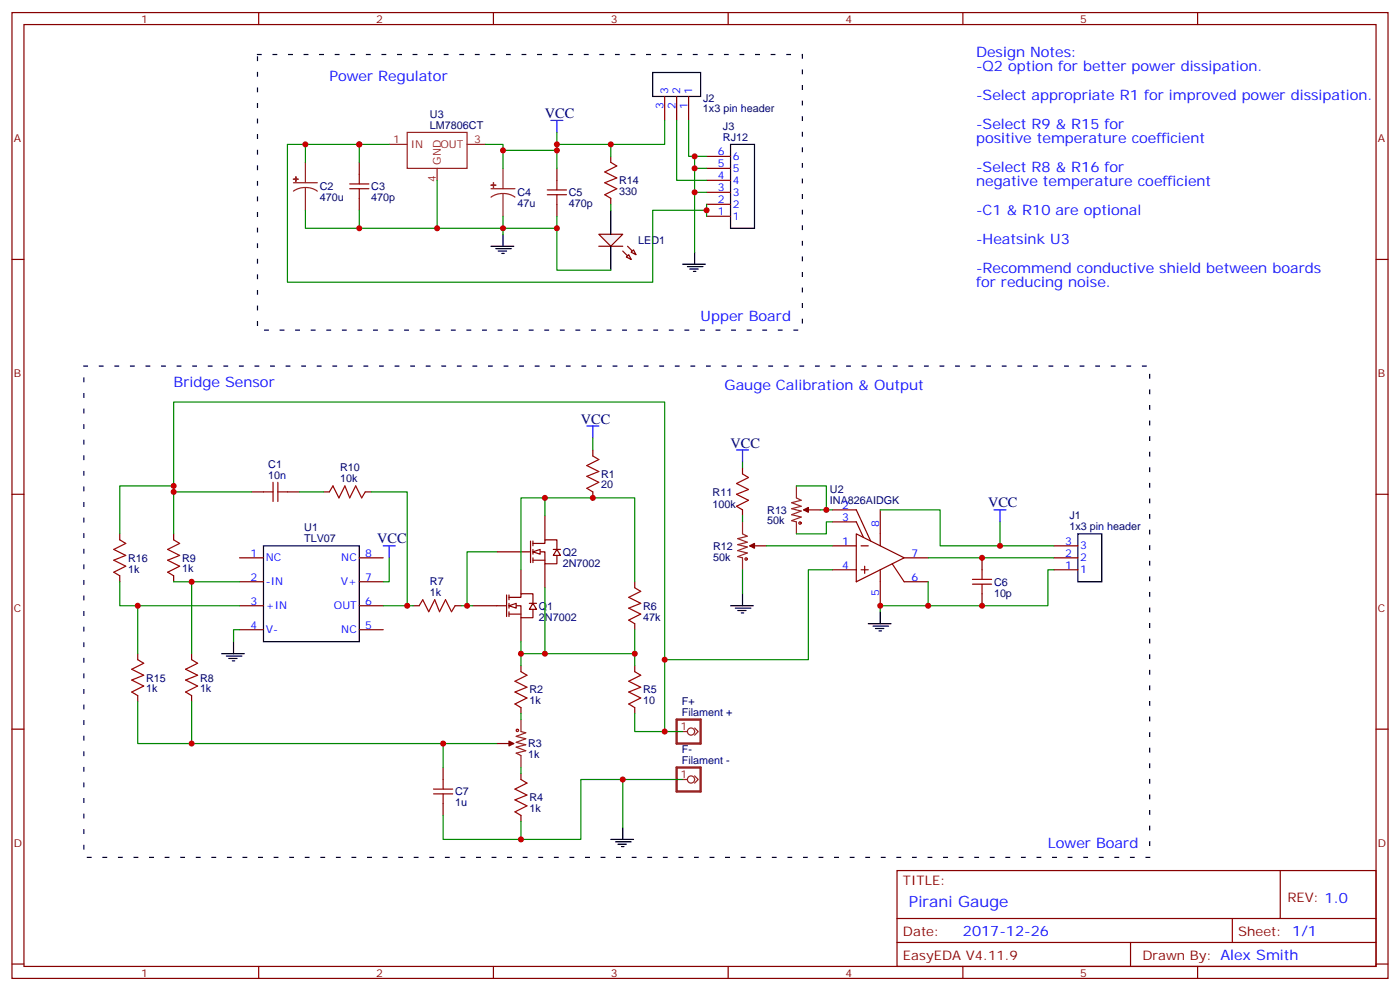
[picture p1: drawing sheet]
<svg xmlns="http://www.w3.org/2000/svg" width="412mm" height="292mm" viewBox="0 0 412 292" stroke-linecap="round" stroke-linejoin="round" font-family="sans-serif">
<path d="M75.8 16.1h160.6v81.1h-160.6zM24.7 107.8h314v144.6h-314z" fill="none" stroke="#000" stroke-width=".35" stroke-dasharray="1.1 3.5"/>
<g fill="none" stroke="#870000" stroke-width=".35">
<path d="M3.5 3.7h405.4v284.3h-405.4zM7.1 7.2h398.2v277.3h-398.2zM76.2 3.7v3.5M145.3 3.7v3.5M214.5 3.7v3.5M283.6 3.7v3.5M352.8 3.7v3.5M3.5 76.4h3.6M405.3 76.4h3.6M3.5 145.5h3.6M405.3 145.5h3.6M146.4 178.3h2.8"/>
<path d="M149.2 175.2v6.3M149.9 175.9h3.6v-1.1h3.5v2.8M149.9 178.3h3.6v3.6h3.5v-2.5M149.9 175.2v1.4M149.9 177.6v1.4M155.9 177.6h2.1M149.9 180.8h3.6M149.9 180.1v1.4M3.5 214.7h3.6M405.3 214.7h3.6M264.2 256.3h141.1v28.2h-141.1zM377.1 256.3v14.1"/>
<path d="M264.2 270.4h141.1M264.2 277.5h141.1M333 277.5v7M363 270.4v7.1M3.5 283.8h3.6M76.2 284.5v3.5M145.3 284.5v3.5M214.5 284.5v3.5M283.6 284.5v3.5M352.8 284.5v3.5M405.3 283.8h3.6"/>
</g>
<g fill="#fff" stroke="#870000" stroke-width=".35">
<path d="M149.9 178.3l2.1-.7v1.4z"/>
<path d="M157 177.6l1 1.8h-2.1z"/>
</g>
<g fill="none" stroke="#870000" stroke-width=".35">
<path d="M195.8 28.4v7.1M199.3 28.4v7.1M202.8 28.4v7.1M105.8 47.8v3.5M105.8 58.4v3.5M164 49.6v3.5M179.9 46v1.8M179.9 58.4v1.7M208.1 56.6h7.1M208.1 53.1h7.1M208.1 49.6h7.1M208.1 46h7.1"/>
<path d="M164 60.1v3.6M176.4 72.5h7M183.4 73.9l2.5 2.5M184.9 72.5l2.4 2.5M208.1 63.7h7.1M208.1 60.1h7.1M174.6 132.5v1.7M51.2 157.2v1.7M74.1 144.8h3.5M84.7 144.8h3.5M95.2 144.8h1.8M107.6 144.8h1.8"/>
<path d="M174.6 144.8v1.8M238.1 150.1h3.6M245.2 150.1h7l4.3 9.2M245.2 153.6h7l2.2 4.6M252.2 157.2l14.1 7-14.1 7.1zM259.3 150.1v10.6M51.2 169.5v1.8M70.6 178.3h7M70.6 164.2h7M70.6 171.3h7M105.8 178.3h7.1M105.8 164.2h7.1"/>
<path d="M105.8 171.3h7.1M121.7 178.3h1.8M134.1 178.3h1.7M139.3 178.3h7.1M153.5 167.7v7.1M187 171.3v1.7M222.2 160.7h3.6M245.2 160.7h7M245.2 167.7h7M253.6 160.7h2.2M253.6 167.7h2.2M254.7 166.7v2.1"/>
<path d="M259.3 167.7v10.6M262.8 166l3.5 5.3h7.1M266.3 164.2h7.1M289.3 164.2v3.5M289.3 174.8v3.5M310.4 164.2h7.1M310.4 160.7h7.1M310.4 167.7h7.1M56.4 192.4v1.8M70.6 185.4h7M105.8 185.4h7.1M153.5 181.9v7"/>
<path d="M153.5 196v1.7M187 183.6v1.8M187 196v1.7M56.4 204.8v1.8M153.5 208.3v1.8M187 208.3v1.8M153.5 227.7v1.8M153.5 240.1v1.7"/>
</g>
<g fill="none" stroke="#a10000" stroke-width=".35">
<path d="M103 55.6h5.7M103 54.2h5.7M105.8 51.3v2.9M105.8 55.6v2.8M161.2 57.3h5.7M161.2 55.9h5.7M164 53.1v2.8M164 57.3v2.8M179.9 47.8l1.8 1.1-3.5 1.7 3.5 1.8-3.5 1.4 3.5 1.8-3.5 1.7 1.7 1.1M174.6 134.2l1.8 1.1-3.5 1.8 3.5 1.7-3.5 1.4 3.5 1.8-3.5 1.8 1.7 1M51.2 158.9l1.7 1.1-3.5 1.7 3.5 1.8-3.5 1.4 3.5 1.8-3.5 1.8 1.8 1M77.6 144.8h2.8"/>
<path d="M80.4 142v5.6M81.8 144.8h2.9M81.8 142v5.6M97 144.8l1.1-1.7 1.7 3.5 1.8-3.5 1.4 3.5 1.8-3.5 1.7 3.5 1.1-1.8M123.5 178.3l1-1.7 1.8 3.5 1.8-3.5 1.4 3.5 1.7-3.5 1.8 3.5 1.1-1.8M187 173l1.7 1.1-3.5 1.8 3.5 1.7-3.5 1.4 3.5 1.8-3.5 1.8 1.8 1M286.5 172h5.6M286.5 170.6h5.6M289.3 167.7v2.9M289.3 172v2.8M56.4 194.2l1.8 1.1-3.5 1.7 3.5 1.8-3.5 1.4 3.5 1.8-3.5 1.7 1.7 1.1M153.5 197.7l1.7 1.1-3.5 1.8 3.5 1.7-3.5 1.4 3.5 1.8-3.5 1.8 1.8 1"/>
<path d="M187 197.7l1.7 1.1-3.5 1.8 3.5 1.7-3.5 1.4 3.5 1.8-3.5 1.8 1.8 1M153.5 229.5l1.7 1-3.5 1.8 3.5 1.8-3.5 1.4 3.5 1.7-3.5 1.8 1.8 1.1"/>
<circle cx="235.7" cy="154" r=".35"/>
<circle cx="219.8" cy="164.6" r=".35"/>
</g>
<path d="M192.3 21.3h14.1v7.1h-14.1zM215.2 42.5h7v24.7h-7zM317.5 157.2h7.1v14.1h-7.1zM77.6 160.7h28.2v28.2h-28.2z" fill="none" stroke="#000" stroke-width=".35"/>
<path d="M199.3 211.8h7.1v7.1h-7.1zM199.3 226h7.1v7h-7.1z" fill="none" stroke="#8c2424" stroke-width=".71"/>
<g fill="none" stroke="#8c2424" stroke-width=".35">
<path d="M119.9 39h17.7v10.6h-17.7zM86.4 53.8h7.1M90 55.2l1.8 .2 1.7 .9M90 55.2l-1.9 .2-1.7 .9M90 47.8v6M90 55.2v6.7M114.7 42.5h5.2M128.8 49.6v3.5M137.6 42.5h5.3M144.6 55.6h7.1M148.2 57l1.8 .2 1.7 .8M148.2 57l-1.9 .2-1.7 .8"/>
<path d="M148.2 49.6v6M148.2 57v6.7M218.7 153.6v3.6l1.4 .7-2.8 .7 2.8 1-2.8 .7 2.8 .7-2.8 1.1 2.8 .7-2.8 1.1 1.4 .3v3.5M234.6 143.1v3.5l1.4 .7-2.8 .7 2.8 1-2.8 .8 2.8 .7-2.8 1 2.8 .7-2.8 1.1 1.4 .3v3.6M236.7 150.1h1.4M220.8 160.7h1.4M201.1 215.4h1.4M204.6 214.3l1.1 1.1-1.1 1M201.1 229.5h1.4M204.6 228.4l1.1 1.1-1.1 1"/>
<circle cx="203.6" cy="215.4" r="1.06"/>
<circle cx="203.6" cy="229.5" r="1.06"/>
</g>
<g fill="#8c2424" stroke="#8c2424" stroke-width=".35">
<path d="M144.6 54.5h1.4z"/>
<path d="M145.3 53.8l.1 1.4z"/>
<path d="M86.4 52.7l1.4 .1z"/>
<path d="M87.1 52l.1 1.4z"/>
</g>
<g fill="#870000" stroke="#870000" stroke-width=".35">
<path d="M220.8 160.7l1.4-.7v1.4z"/>
<path d="M236.7 150.1l1.4-.7v1.4z"/>
</g>
<g fill="#f0f0f0" stroke="#870000" stroke-width=".35">
<path d="M176.4 69h7l-3.5 3.5z"/>
<path d="M184.5 75.7l.7-.7 .7 1.4z"/>
<path d="M185.9 74.3l.7-.7 .7 1.4z"/>
</g>
<path d="M179.9 61.9v7.1M179.9 72.5v7.1" fill="none" stroke="#000" stroke-width=".35"/>
<g fill="none" stroke="#a10000" stroke-width=".35">
<path d="M218.7 139.5l1.8 1.1-3.5 1.7 3.5 1.8-3.5 1.4 3.5 1.8-3.5 1.7 1.7 1.1M127.7 233.7h5.6M127.7 232.3h5.6M130.5 229.5v2.8M130.5 233.7v2.8"/>
<circle cx="152.4" cy="215" r=".35"/>
</g>
<g fill="none" stroke="#870000" stroke-width=".35">
<path d="M218.7 137.8v1.7M156.3 159.3v6.3M157 160h3.5v-1.1h3.5v2.8M157 159.3v1.4M218.7 150.1v1.8M153.5 162.5h2.8M157 162.5h3.5v3.5h3.5v-2.5M157 164.9h3.5M157 161.7v1.5M157 164.2v1.4M163 161.7h2.1M146.4 218.9h3.5"/>
<path d="M130.5 226v3.5M130.5 236.5v3.6"/>
</g>
<path d="M149.9 218.9h1.4M153.5 211.8v3.6l1.4 .3-2.9 1.1 2.9 .7-2.9 1 2.9 .8-2.9 .7 2.9 1-2.9 .7 1.5 .7v3.6" fill="none" stroke="#8c2424" stroke-width=".35"/>
<path d="M149.9 218.2l1.4 .7-1.4 .7z" fill="#870000" stroke="#870000" stroke-width=".35"/>
<g fill="#fff" stroke="#870000" stroke-width=".35">
<path d="M157 162.5l2.1-.8v1.5z"/>
<path d="M164 161.7l1.1 1.8h-2.1z"/>
</g>
<path d="M35.3 157.2v1.7M160.5 151.9v7M35.3 169.5v1.8M146.4 162.5h7.1M160.5 166v7M40.6 192.4v1.8M40.6 204.8v1.8" fill="none" stroke="#870000" stroke-width=".35"/>
<path d="M35.3 158.9l1.7 1.1-3.5 1.7 3.5 1.8-3.5 1.4 3.5 1.8-3.5 1.8 1.8 1M40.6 194.2l1.7 1.1-3.5 1.7 3.5 1.8-3.5 1.4 3.5 1.8-3.5 1.7 1.8 1.1" fill="none" stroke="#a10000" stroke-width=".35"/>
<g fill="none" stroke="#000" stroke-width=".35">
<path d="M144.6 72.5h6.7M146 73.2h4.6M146.8 73.9h2.4M147.8 74.6h.7M148.2 69v3.5M201.1 77.8h6.7M202.5 78.5h4.6M203.2 79.2h2.5M204.3 79.9h.7M204.6 74.3v3.5M215.2 178.3h6.7M216.6 179h4.6"/>
<path d="M217.3 179.7h2.5M218.7 174.8v3.5M65.3 192.4h6.7M66.7 193.1h4.6M67.4 193.9h2.4M68.4 194.6h.7M68.8 188.9v3.5M218.4 180.4h.7M255.8 183.6h6.7M257.2 184.3h4.6M257.9 185h2.4M258.9 185.7h.7"/>
<path d="M259.3 180.1v3.5M179.9 247.1h6.7M181.3 247.8h4.6M182 248.5h2.5M183.1 249.2h.7M183.4 243.6v3.5"/>
</g>
<path d="M162.3 35.5h3.5M164 35.5v3.5M172.9 125.4h3.5M174.6 125.4v3.5M217 132.5h3.5M218.7 132.5v3.5M292.8 150.1h3.5M294.6 150.1v3.5M112.9 160.7h3.5M114.7 160.7v3.5" fill="none" stroke="#00f" stroke-width=".35"/>
<g fill="none" stroke="#008700" stroke-width=".35">
<path d="M164 39v10.6M195.8 35.5v7h-15.9M199.3 35.5v17.6h8.8M202.8 35.5v10.5h1.8M90 42.5h-5.3v40.6h107.6v-21.2h15.8M105.8 42.5h-15.8v5.3M114.7 42.5h-8.9v5.3M128.8 53.1v14.1h35.2v-3.5M142.9 42.5h5.3v1.8M164 44.3h-15.8v5.3M164 42.5h15.9v3.5M208.1 56.6h-3.5v17.7"/>
<path d="M208.1 49.6h-3.5v7M208.1 46h-3.5v3.6M90 61.9v5.3h15.8M105.8 61.9v5.3h23M148.2 63.7v5.3M164 67.2v12.4h15.9M179.9 60.1v1.8M208.1 60.1v3.6M174.6 128.9v3.6M218.7 136v1.8M51.2 157.2v-38.8h144.6v97M51.2 143.1h-15.9v14.1"/>
<path d="M51.2 144.8h22.9M88.2 144.8h7M109.4 144.8h10.5v33.5h-7M160.5 146.6v5.3M218.7 151.9v1.7M234.6 143.1h8.8v7M241.7 150.1h3.5M245.2 153.6h-1.8v3.6h-8.8M259.3 150.1h17.6v10.6h17.7v-7.1M35.3 171.3v7h35.3M40.6 178.3v14.1M51.2 171.3h19.4"/>
<path d="M56.4 171.3v21.1M114.7 164.2v7.1h-1.8M119.9 178.3h1.8M135.8 178.3h3.5M146.4 162.5h-8.8v15.8M153.5 167.7v-21.1h33.5v24.7M160.5 173v19.4h-7M218.7 167.7v7.1M225.8 160.7h19.4M245.2 167.7h-7.1v26.5h-42.3M273.4 164.2h37M273.4 171.3v7"/>
<path d="M294.6 160.7h15.8M310.4 167.7h-1.7v10.6h-49.4v1.8M70.6 185.4h-1.8v3.5M153.5 188.9v7.1M187 185.4v7h-26.5M187 192.4v3.6M40.6 206.6v12.3h89.9M56.4 206.6v12.3M146.4 218.9h-15.9v7.1M153.5 210.1v1.7M187 210.1v5.3h14.1M153.5 226v1.7"/>
<path d="M183.4 229.5v14.1M201.1 229.5h-30v17.6h-17.6M130.5 240.1v7h23v-5.3"/>
</g>
<g fill="#c00">
<circle cx="204.6" cy="46" r=".88"/>
<circle cx="90" cy="42.5" r=".88"/>
<circle cx="208.1" cy="61.9" r=".88"/>
<circle cx="204.6" cy="49.6" r=".88"/>
<circle cx="183.4" cy="229.5" r=".88"/>
<circle cx="153.5" cy="247.1" r=".88"/>
<circle cx="195.8" cy="194.2" r=".88"/>
<circle cx="40.6" cy="178.3" r=".88"/>
<circle cx="56.4" cy="171.3" r=".88"/>
<circle cx="56.4" cy="218.9" r=".88"/>
<circle cx="130.5" cy="218.9" r=".88"/>
<circle cx="51.2" cy="144.8" r=".88"/>
<circle cx="51.2" cy="143.1" r=".88"/>
<circle cx="187" cy="192.4" r=".88"/>
<circle cx="160.5" cy="192.4" r=".88"/>
<circle cx="195.8" cy="215.4" r=".88"/>
<circle cx="160.5" cy="146.6" r=".88"/>
<circle cx="174.6" cy="146.6" r=".88"/>
<circle cx="153.5" cy="192.4" r=".88"/>
<circle cx="137.6" cy="178.3" r=".88"/>
<circle cx="179.9" cy="42.5" r=".88"/>
<circle cx="164" cy="67.2" r=".88"/>
<circle cx="164" cy="42.5" r=".88"/>
<circle cx="105.8" cy="42.5" r=".88"/>
<circle cx="243.4" cy="150.1" r=".88"/>
<circle cx="273.4" cy="178.3" r=".88"/>
<circle cx="259.3" cy="178.3" r=".88"/>
<circle cx="294.6" cy="160.7" r=".88"/>
<circle cx="289.3" cy="178.3" r=".88"/>
<circle cx="289.3" cy="164.2" r=".88"/>
<circle cx="148.2" cy="44.3" r=".88"/>
<circle cx="164" cy="44.3" r=".88"/>
<circle cx="119.9" cy="178.3" r=".88"/>
<circle cx="105.8" cy="67.2" r=".88"/>
<circle cx="128.8" cy="67.2" r=".88"/>
<circle cx="148.2" cy="67.2" r=".88"/>
<circle cx="204.6" cy="56.6" r=".88"/>
</g>
<text font-size="4.6" fill="#00f" x="267.8" y="266.9">Pirani Gauge</text>
<g font-size="4.2" fill="#00f">
<text x="287.5" y="16.8">Design Notes:</text>
<text x="97" y="23.8">Power Regulator</text>
<text x="287.5" y="21">-Q2 option for better power dissipation.</text>
<text x="287.5" y="29.5">-Select appropriate R1 for improved power dissipation.</text>
<text x="287.5" y="37.9">-Select R9 &amp; R15 for</text>
<text x="287.5" y="42.2">positive temperature coefficient</text>
<text x="287.5" y="50.6">-Select R8 &amp; R16 for</text>
<text x="287.5" y="54.9">negative temperature coefficient</text>
<text x="287.5" y="63.3">-C1 &amp; R10 are optional</text>
<text x="287.5" y="71.8">-Heatsink U3</text>
<text x="287.5" y="80.3">-Recommend conductive shield between boards</text>
<text x="287.5" y="84.5">for reducing noise.</text>
<text x="206.4" y="94.4">Upper Board</text>
<text x="51.2" y="113.9">Bridge Sensor</text>
<text x="213.4" y="114.8">Gauge Calibration &amp; Output</text>
<text x="308.7" y="249.6">Lower Board</text>
<text x="283.6" y="275.7">2017-12-26</text>
</g>
<g font-size="4.2" fill="#000080">
<text x="160.5" y="34.7">VCC</text>
<text x="171.1" y="124.7">VCC</text>
<text x="215.2" y="131.8">VCC</text>
<text x="291" y="149.4">VCC</text>
<text x="111.1" y="160">VCC</text>
</g>
<g font-size="3.9" fill="#800">
<text x="266" y="260.5">TITLE:</text>
<text x="379.2" y="265.5">REV: 1.0</text>
<text x="266" y="275.7">Date:</text>
<text x="364.8" y="275.7">Sheet: 1/1</text>
<text x="266" y="282.8">EasyEDA V4.11.9</text>
<text x="336.5" y="282.8">Drawn By: Alex Smith</text>
</g>
<g font-size="3.2" fill="#800">
<text x="41.6" y="6.7">1</text>
<text x="110.8" y="6.7">2</text>
<text x="179.9" y="6.7">3</text>
<text x="249.1" y="6.7">4</text>
<text x="318.2" y="6.7">5</text>
<text x="4.1" y="41.8">A</text>
<text x="405.9" y="41.8">A</text>
<text x="4.1" y="110.9">B</text>
<text x="405.9" y="110.9">B</text>
<text x="4.1" y="180.1">C</text>
<text x="405.9" y="180.1">C</text>
<text x="4.1" y="249.2">D</text>
<text x="405.9" y="249.2">D</text>
<text x="41.6" y="287.5">1</text>
<text x="110.8" y="287.5">2</text>
<text x="179.9" y="287.5">3</text>
<text x="249.1" y="287.5">4</text>
<text x="318.2" y="287.5">5</text>
</g>
<g font-size="3.2" fill="#00f">
<text x="196.8" y="27.7" transform="rotate(-90 196.8 27.7)">3</text>
<text x="200.4" y="27.7" transform="rotate(-90 200.4 27.7)">2</text>
<text x="203.9" y="27.7" transform="rotate(-90 203.9 27.7)">1</text>
<text x="195.4" y="32.2" transform="rotate(-90 195.4 32.2)">3</text>
<text x="199" y="32.2" transform="rotate(-90 199 32.2)">2</text>
<text x="202.5" y="32.2" transform="rotate(-90 202.5 32.2)">1</text>
<text x="211.4" y="45.7">6</text>
<text x="215.9" y="47.1">6</text>
<text x="211.4" y="52.7">4</text>
<text x="211.4" y="49.2">5</text>
<text x="215.9" y="50.6">5</text>
<text x="211.4" y="59.8">2</text>
<text x="211.4" y="56.3">3</text>
<text x="215.9" y="57.7">3</text>
<text x="215.9" y="54.2">4</text>
<text x="211.4" y="63.3">1</text>
<text x="215.9" y="64.7">1</text>
<text x="215.9" y="61.2">2</text>
<text x="248.1" y="149.8">2</text>
<text x="248.1" y="153.3">3</text>
<text x="258.9" y="155" transform="rotate(-90 258.9 155)">8</text>
<text x="248.1" y="160.3">1</text>
<text x="313.7" y="160.3">3</text>
<text x="318.2" y="161.7">3</text>
<text x="73.8" y="163.9">1</text>
<text x="78.3" y="165.3">NC</text>
<text x="100.5" y="165.3">NC</text>
<text x="107.6" y="163.9">8</text>
<text x="248.1" y="167.4">4</text>
<text x="268.5" y="163.9">7</text>
<text x="313.7" y="167.4">1</text>
<text x="313.7" y="163.9">2</text>
<text x="318.2" y="165.3">2</text>
<text x="73.8" y="170.9">2</text>
<text x="78.3" y="172.3">-IN</text>
<text x="100.4" y="172.3">V+</text>
<text x="107.6" y="170.9">7</text>
<text x="268.5" y="170.9">6</text>
<text x="318.2" y="168.8">1</text>
<text x="73.8" y="178">3</text>
<text x="78.3" y="179.4">+IN</text>
<text x="98.4" y="179.4">OUT</text>
<text x="107.6" y="178">6</text>
<text x="258.9" y="175.4" transform="rotate(-90 258.9 175.4)">5</text>
<text x="73.8" y="185">4</text>
<text x="107.6" y="185">5</text>
<text x="78.3" y="186.4">V-</text>
<text x="100.5" y="186.4">NC</text>
</g>
<g font-size="3.2" fill="#000080">
<text x="207.1" y="29.9">J2</text>
<text x="126.7" y="34.7">U3</text>
<text x="207.1" y="33.1">1x3 pin header</text>
<text x="126.7" y="37.9">LM7806CT</text>
<text x="213" y="41.5">RJ12</text>
<text x="213" y="38.2">J3</text>
<text x="94.2" y="59.2">470u</text>
<text x="94.2" y="56">C2</text>
<text x="109.4" y="59.2">470p</text>
<text x="109.4" y="56">C3</text>
<text x="152.4" y="57.8">C4</text>
<text x="167.6" y="57.8">C5</text>
<text x="182.4" y="57.4">330</text>
<text x="182.4" y="54.2">R14</text>
<text x="152.4" y="61">47u</text>
<text x="167.6" y="61">470p</text>
<text x="188" y="71.9">LED1</text>
<text x="79" y="137.7">C1</text>
<text x="79" y="140.9">10n</text>
<text x="100.2" y="142">10k</text>
<text x="100.2" y="138.8">R10</text>
<text x="177.1" y="143.8">20</text>
<text x="177.1" y="140.6">R1</text>
<text x="209.9" y="149.6">100k</text>
<text x="209.9" y="146.1">R11</text>
<text x="244.5" y="148.3">INA826AIDGK</text>
<text x="244.5" y="145.2">U2</text>
<text x="226" y="154.4">50k</text>
<text x="226" y="151.3">R13</text>
<text x="315" y="152.9">J1</text>
<text x="89.6" y="159.6">TLV07</text>
<text x="89.6" y="156.5">U1</text>
<text x="210.1" y="161.8">R12</text>
<text x="315" y="156.1">1x3 pin header</text>
<text x="37.8" y="165.4">R16</text>
<text x="53.6" y="165.4">R9</text>
<text x="165.8" y="166.8">2N7002</text>
<text x="165.8" y="163.6">Q2</text>
<text x="210.1" y="165.1">50k</text>
<text x="37.7" y="168.6">1k</text>
<text x="53.6" y="168.5">1k</text>
<text x="126.7" y="172.3">R7</text>
<text x="292.8" y="172.4">C6</text>
<text x="126.7" y="175.5">1k</text>
<text x="158.7" y="179.5">Q1</text>
<text x="189.4" y="179.5">R6</text>
<text x="292.8" y="175.6">10p</text>
<text x="158.7" y="182.7">2N7002</text>
<text x="189.4" y="182.7">47k</text>
<text x="43" y="203.8">1k</text>
<text x="43" y="200.6">R15</text>
<text x="58.9" y="203.8">1k</text>
<text x="58.9" y="200.7">R8</text>
<text x="155.9" y="207.3">1k</text>
<text x="155.9" y="204.1">R2</text>
<text x="189.4" y="207.3">10</text>
<text x="189.4" y="204.1">R5</text>
<text x="200.8" y="207.6">F+</text>
<text x="200.8" y="210.8">Filament +</text>
<text x="155.6" y="220">R3</text>
<text x="200.8" y="221.7">F-</text>
<text x="155.6" y="223.3">1k</text>
<text x="200.8" y="224.9">Filament -</text>
<text x="134.1" y="237.3">1u</text>
<text x="134.1" y="234.2">C7</text>
<text x="155.9" y="239">1k</text>
<text x="155.9" y="235.8">R4</text>
</g>
<g font-size="3.2" fill="#8d2323">
<text x="115.8" y="42.2">1</text>
<text x="121" y="43.6">IN</text>
<text x="129.7" y="43.6">OUT</text>
<text x="139.7" y="42.2">3</text>
<text x="128.4" y="53.7" transform="rotate(-90 128.4 53.7)">4</text>
<text x="129.8" y="48.5" transform="rotate(-90 129.8 48.5)">GND</text>
<text x="200.5" y="215">1</text>
<text x="200.5" y="229.1">1</text>
</g>
</svg>
